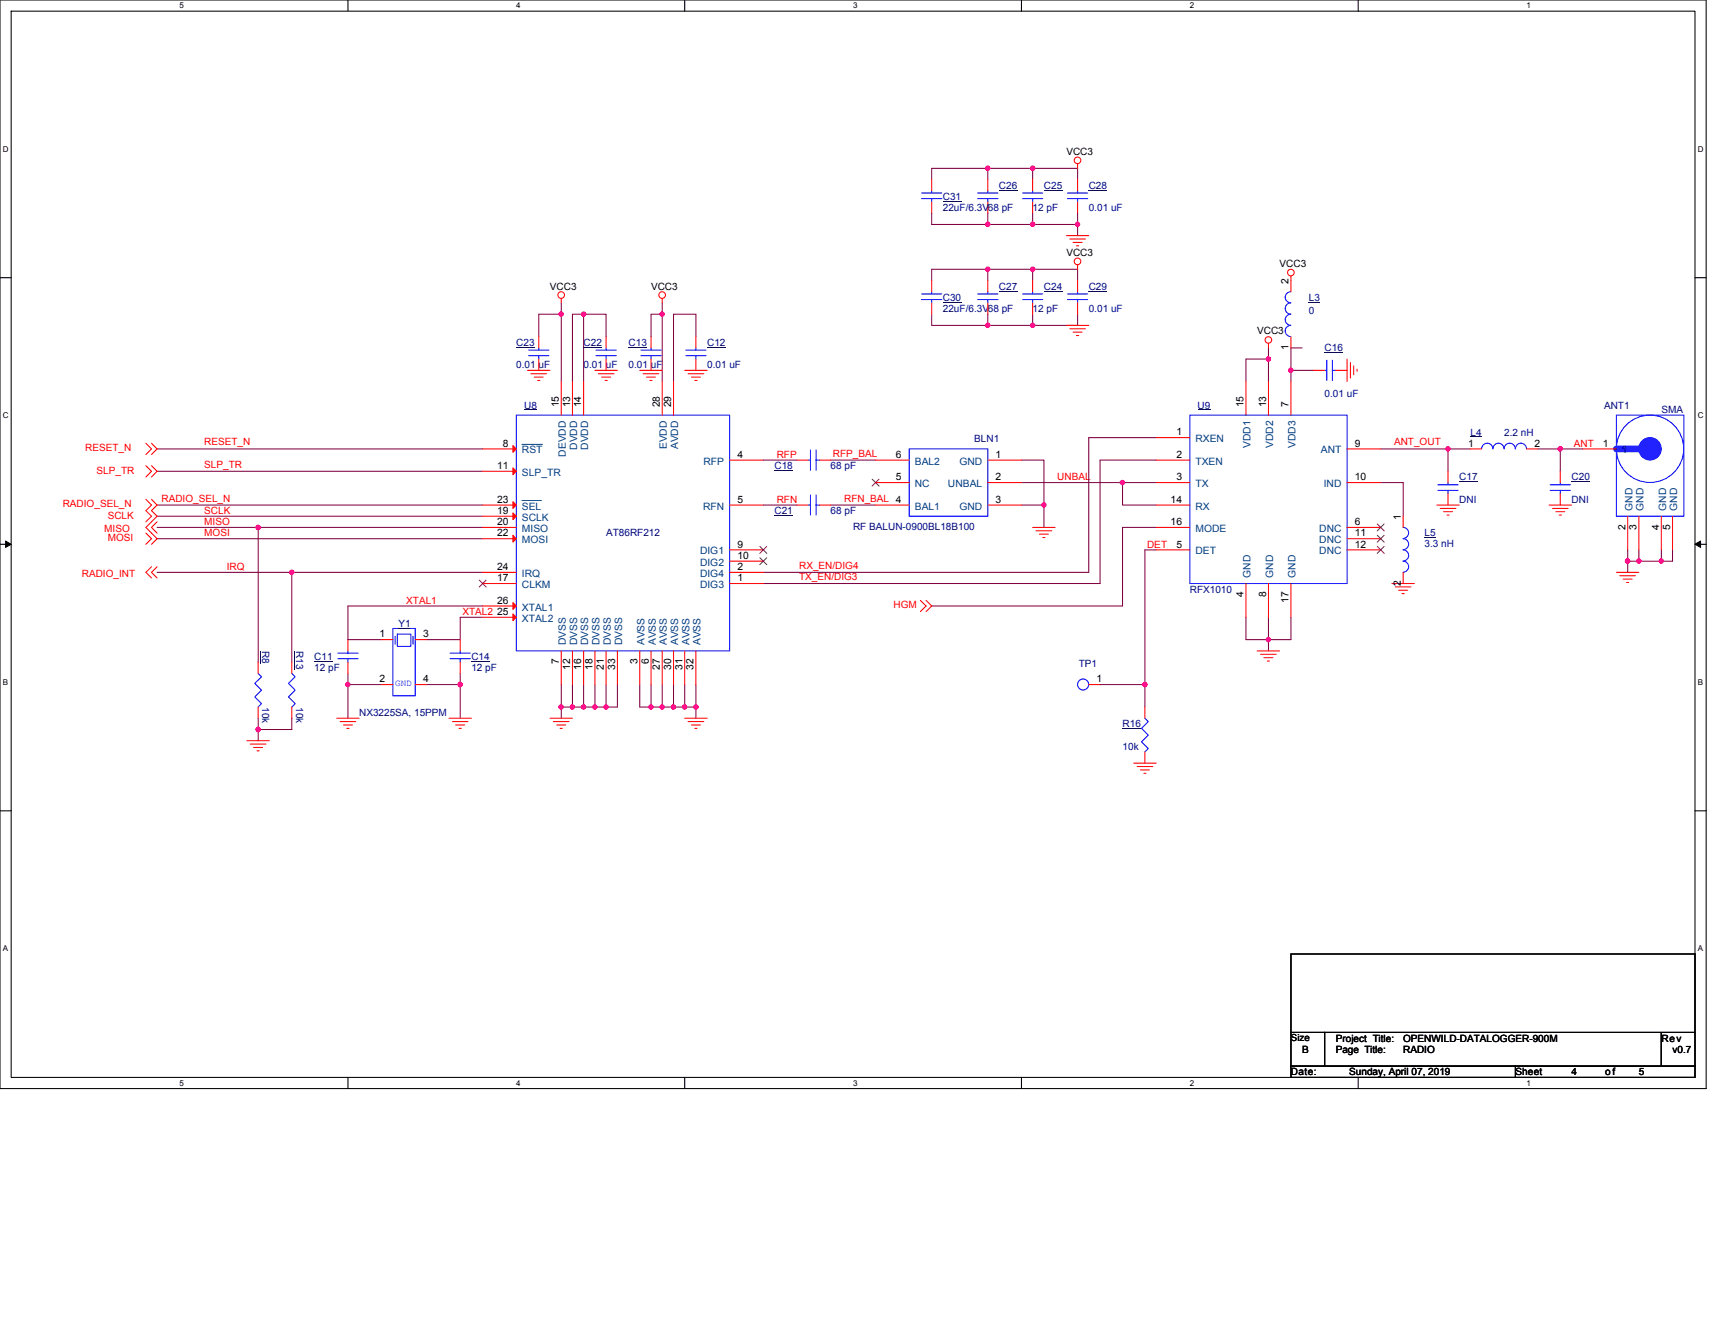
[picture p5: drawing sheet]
<svg xmlns="http://www.w3.org/2000/svg" width="279mm" height="216mm" viewBox="0 0 279 216" stroke-linecap="round" stroke-linejoin="round" font-family="sans-serif">
<path d="M0 0h278v177.4h-278zM1.8 1.8h274.3v173.8h-274.3z" fill="none" stroke="#000" stroke-width=".17"/>
<g fill="#fff">
<path d="M29.3 .2h.7v1.5h-.7z"/>
<path d="M29.3 175.7h.7v1.5h-.7z"/>
</g>
<path d="M56.7 0v1.8M56.7 175.6v1.8" fill="none" stroke="#000" stroke-width=".17"/>
<g fill="#fff">
<path d="M84.1 .2h.7v1.5h-.7z"/>
<path d="M84.1 175.7h.7v1.5h-.7z"/>
</g>
<path d="M111.5 0v1.8M111.5 175.6v1.8" fill="none" stroke="#000" stroke-width=".17"/>
<g fill="#fff">
<path d="M139 .2h.7v1.5h-.7z"/>
<path d="M139 175.7h.7v1.5h-.7z"/>
</g>
<path d="M166.4 0v1.8M166.4 175.6v1.8" fill="none" stroke="#000" stroke-width=".17"/>
<g fill="#fff">
<path d="M193.8 .2h.8v1.5h-.8z"/>
<path d="M193.8 175.7h.8v1.5h-.8z"/>
</g>
<path d="M221.3 0v1.8M221.3 175.6v1.8" fill="none" stroke="#000" stroke-width=".17"/>
<g fill="#fff">
<path d="M248.7 .2h.7v1.5h-.7z"/>
<path d="M248.7 175.7h.7v1.5h-.7z"/>
<path d="M.5 23.5h.9v1.5h-.9z"/>
<path d="M276.6 23.5h1v1.5h-1z"/>
<path d="M.5 67h.9v1.4h-.9z"/>
<path d="M276.6 67h1v1.4h-1z"/>
</g>
<path d="M0 45.3h1.8M276.1 45.3h1.9" fill="none" stroke="#000" stroke-width=".17"/>
<g fill="#fff">
<path d="M.5 110.4h.8v1.5h-.8z"/>
<path d="M276.6 110.4h.9v1.5h-.9z"/>
</g>
<path d="M0 88.7h1.8M276.1 88.7h1.9" fill="none" stroke="#000" stroke-width=".17"/>
<path d="M.9 88.2l.9 .5-.9 .5zM276.1 88.7l1-.5v1z" fill="#000" stroke="#000" stroke-width=".16"/>
<g fill="#fff">
<path d="M.5 153.8h.8v1.5h-.8z"/>
<path d="M276.6 153.8h.9v1.5h-.9z"/>
</g>
<path d="M0 132.1h1.8M276.1 132.1h1.9M210.3 155.4h65.8v12.8h-65.8zM210.3 168.2h5.5v5.5h-5.5zM210.3 173.7h36.6v1.9h-36.6zM215.8 168.2h54.9v5.5h-54.9zM246.9 173.7h29.2v1.9h-29.2zM270.7 168.2h5.4v5.5h-5.4z" fill="none" stroke="#000" stroke-width=".17"/>
<g fill="none" stroke="#800040" stroke-width=".17">
<path d="M151.8 34.7v1.9h9.1M160.9 34.7v1.9h7.3M160.9 27.4v1.9M160.9 27.4h-9.1v1.9M160.9 27.4h7.3v1.9M168.2 34.7v1.9M168.2 27.4h7.4v1.9M168.2 36.6h7.4M175.6 34.7v1.9M175.6 36.6v1.8M91.4 51.2v11M91.4 51.2h-3.6v3.7"/>
<path d="M91.4 49.4v1.8M95.1 51.2h3.6v3.7M95.1 51.2v11M95.1 51.2h-1.8v11M107.9 51.2v11M107.9 51.2h-1.8v3.7M107.9 49.4v1.8M113.4 54.9v-3.7h-3.7v11M151.8 51.2v1.8h9.1M160.9 43.9v1.8M160.9 43.9h-9.1v1.8M160.9 43.9h7.3v1.8"/>
<path d="M160.9 51.2v1.8h7.3M168.2 51.2v1.8M168.2 43.9h7.4v1.8M175.6 51.2v1.8h-7.4M206.7 56.7v1.8M206.7 58.5h-3.7v3.7M206.7 58.5v3.7M212.1 56.7h-1.8v3.6M25.6 73.2h53M25.6 76.8h53M124.4 75h5.4M135.3 75h7.3"/>
<path d="M166.4 75h3.7v7.3M166.4 78.6h16.5M182.9 78.6v3.7h5.5M182.9 78.6h5.5M188.4 75h-9.2v20.1h-54.8M188.4 71.3h-11v22h-53M210.3 60.3v1.9M210.3 60.3h3.7M224.9 78.6h3.7v5.5M224.9 73.2h11M235.9 73.2v3.6M235.9 73.2h3.7"/>
<path d="M250.5 73.2h3.7M254.2 73.2v3.6M254.2 73.2h3.7M25.6 93.3h21.9M25.6 85.9h16.5M25.6 82.3h53M25.6 84.1h53M25.6 87.8h53M42.1 85.9h36.5M42.1 85.9v22M47.5 93.3v14.6M47.5 93.3h31.1"/>
<path d="M78.6 98.7h-21.9v5.5h5.5M124.4 82.3h5.4M135.3 82.3h7.3M166.4 82.3h3.7M170.1 82.3v3.6M188.4 85.9h-5.5v12.8h-31.1M188.4 89.6h-1.9v21.9M265.2 91.4v1.9M265.2 89.6v1.8M265.2 91.4h1.8M267 91.4h3.7M267 89.6v1.8"/>
<path d="M270.7 89.6v1.8M272.5 89.6v1.8h-1.8M42.1 117v1.9M42.1 118.9v1.8M47.5 117v1.9h-5.4M56.7 111.5v5.5M56.7 111.5h5.5M56.7 109.7v1.8M69.5 111.5h5.5v5.5M75 109.7v1.8M78.6 100.6h-3.6v3.6h-5.5M91.4 115.2h1.9"/>
<path d="M91.4 111.5v3.7M91.4 115.2v1.8M93.3 111.5v3.7h1.8M95.1 111.5v3.7M95.1 115.2h1.8M96.9 111.5v3.7M96.9 115.2h1.8M98.7 111.5v3.7M100.6 111.5v3.7h-1.9M104.2 111.5v3.7h1.9M106.1 111.5v3.7M106.1 115.2h1.8"/>
<path d="M107.9 111.5v3.7M107.9 115.2h1.8M109.7 111.5v3.7h3.7M111.5 111.5v3.7M113.4 111.5v3.7M113.4 115.2v1.8M179.2 111.5h7.3M186.5 111.5v3.7M203 100.6v3.6h3.7M206.7 100.6v3.6M206.7 104.2v1.9M210.3 100.6v3.6h-3.6"/>
</g>
<g fill="#f0f" stroke="#f0f" stroke-width=".17">
<circle cx="168.2" cy="43.9" r=".36"/>
<circle cx="160.9" cy="43.9" r=".35"/>
<circle cx="168.2" cy="53" r=".36"/>
<circle cx="160.9" cy="53" r=".35"/>
<circle cx="160.9" cy="27.4" r=".36"/>
<circle cx="160.9" cy="36.6" r=".36"/>
<circle cx="168.2" cy="27.4" r=".36"/>
<circle cx="175.5" cy="36.6" r=".36"/>
<circle cx="168.2" cy="36.6" r=".36"/>
<circle cx="107.9" cy="115.2" r=".35"/>
<circle cx="106.1" cy="115.2" r=".35"/>
<circle cx="91.4" cy="115.2" r=".36"/>
<circle cx="98.7" cy="115.2" r=".35"/>
<circle cx="96.9" cy="115.2" r=".35"/>
<circle cx="95.1" cy="115.2" r=".36"/>
<circle cx="93.2" cy="115.2" r=".35"/>
<circle cx="182.9" cy="78.6" r=".36"/>
<circle cx="56.7" cy="111.5" r=".35"/>
<circle cx="75" cy="111.5" r=".35"/>
<circle cx="170.1" cy="82.3" r=".36"/>
<circle cx="91.4" cy="51.2" r=".36"/>
<circle cx="107.9" cy="51.2" r=".35"/>
<circle cx="113.4" cy="115.2" r=".36"/>
<circle cx="95.1" cy="51.2" r=".36"/>
<circle cx="111.5" cy="115.2" r=".35"/>
<circle cx="109.7" cy="115.2" r=".36"/>
<circle cx="206.6" cy="58.5" r=".36"/>
<circle cx="210.3" cy="60.3" r=".36"/>
<circle cx="206.6" cy="104.2" r=".36"/>
<circle cx="47.5" cy="93.2" r=".35"/>
<circle cx="186.5" cy="111.5" r=".36"/>
<circle cx="235.9" cy="73.1" r=".36"/>
<circle cx="254.2" cy="73.1" r=".36"/>
<circle cx="270.6" cy="91.4" r=".36"/>
<circle cx="267" cy="91.4" r=".36"/>
<circle cx="265.2" cy="91.4" r=".36"/>
<circle cx="42" cy="118.8" r=".36"/>
<circle cx="42" cy="85.9" r=".36"/>
</g>
<g fill="none" stroke="#f00" stroke-width=".17">
<path d="M173.7 38.4h3.7M174.3 38.9h2.5M174.8 39.5h1.5M175.6 26.7v.7M175.6 29.3v1.8M175.6 32.9v1.8M91.4 48.6v.8M107.9 48.6v.8M173.7 53h3.7M174.3 53.6h2.5M174.8 54.1h1.5M175.4 40h.3"/>
<path d="M175.4 54.7h.3M175.6 43.2v.7M206.7 55.9v.8M210.3 45v.7M219.5 58.5v3.7M220 59.1v2.5M220.5 59.6v1.5M23.8 75.9l.9 .9-.9 .9M23.8 72.2l.9 1-.9 .9M24.7 75.9l.9 .9-.9 .9M24.7 72.2l.9 1-.9 .9M85.9 60.3h3.7"/>
<path d="M86.5 60.9h2.5M87 61.4h1.5M87.6 62h.3M96.9 60.3h3.7M97.5 60.9h2.5M98 61.4h1.5M98.6 62h.3M104.2 60.3h3.7M104.8 60.9h2.5M105.3 61.4h1.5M105.9 62h.3M111.5 60.3h3.7"/>
<path d="M112.1 60.9h2.6M112.6 61.4h1.5M113.2 62h.4M129.8 75h1.9M133.5 75h1.8M221.1 60.2v.3M23.8 81.4l.9 .9-.9 .9 .9 .9-.9 .9M23.8 86.9l.9 .9-.9 .9M24.7 92.4l-.9 .9 .9 .9M24.7 81.4l.9 .9-.9 .9 .9 .9-1.8 1.8 1.8 1.9-.9 .9M25.6 92.4l-.9 .9 .9 .9M25.6 85l-.9 .9 .9 1"/>
<path d="M149.9 97.8l1 .9-1 1M150.9 97.8l.9 .9-.9 1M168.2 85.9h3.7M168.8 86.5h2.5M169.3 87h1.5M169.9 87.6h.3M226.8 95.1h3.6M227.3 95.6h2.6M227.9 96.2h1.4M228.4 96.7h.4M234.1 82.3h3.6M234.6 82.8h2.6"/>
<path d="M235.2 83.4h1.4M235.7 83.9h.4M252.4 82.3h3.6M252.9 82.8h2.6M253.5 83.4h1.4M254 83.9h.4M263.3 93.3h3.7M263.9 93.8h2.5M264.4 94.4h1.5M265 94.9h.3M54.9 117h3.6M55.4 117.6h2.6"/>
<path d="M55.9 118.1h1.5M56.5 118.7h.4M73.2 117h3.6M73.7 117.6h2.5M74.2 118.1h1.5M74.8 118.7h.4M89.6 117h3.7M90.1 117.6h2.6M90.7 118.1h1.5M91.2 118.7h.4M111.5 117h3.7M112.1 117.6h2.6"/>
<path d="M112.6 118.1h1.5M113.2 118.7h.4M204.8 106.1h3.7M205.4 106.6h2.5M205.9 107.2h1.5M206.5 107.7h.3M40.2 120.7h3.7M40.8 121.2h2.5M41.3 121.8h1.5M41.9 122.3h.3M184.7 124.4h3.7M185.3 124.9h2.5"/>
<path d="M185.8 125.5h1.5M186.4 126h.3"/>
<circle cx="175.5" cy="26.1" r=".54"/>
<circle cx="91.4" cy="48.1" r=".54"/>
<circle cx="107.9" cy="48.1" r=".54"/>
<circle cx="175.5" cy="42.6" r=".54"/>
<circle cx="206.6" cy="55.4" r=".54"/>
<circle cx="210.3" cy="44.4" r=".54"/>
</g>
<path d="M173.9 32.4h3.3M173.9 31.5h3.3M175.6 31.1v.4M175.6 32.4v.5M131.7 75h.3M132 73.3v3.3M132.9 73.3v3.3M132.9 75h.6M228.6 85.9a.91 .91 0 0 1 .9 .9 .91 .91 0 0 1-.9 1 .91 .91 0 0 1 .9 .9 .91 .91 0 0 1-.9 .9M228.6 89.6a.91 .91 0 0 1 .9 .9 .91 .91 0 0 1-.9 .9 .91 .91 0 0 1 .9 .9 .91 .91 0 0 1-.9 .9" fill="none" stroke="#00f" stroke-width=".17"/>
<path d="M177.4 31h3M126.2 76.7h3" fill="none" stroke="#000080" stroke-width=".16"/>
<path d="M232.1 87.6h1.8v.1h-1.8z" fill="#000080"/>
<g fill="none" stroke="#f00" stroke-width=".17">
<path d="M151.8 45.7v1.8M151.8 49.4v1.8M188.4 71.3h5.4M188.4 75h5.4M188.4 78.6h5.4M203 62.2v5.4M206.7 62.2v5.4M210.3 62.2v5.4M219.5 73.2h5.4M219.5 78.6h5.4M129.8 82.3h1.9M133.5 82.3h1.8"/>
<path d="M188.4 89.6h5.4M188.4 82.3h5.4M188.4 85.9h5.4M203 95.1v5.5M206.7 95.1v5.5M210.3 95.1v5.5M219.5 85.9h5.4M219.5 87.8h5.4M219.5 89.6h5.4M228.6 84.1v1.8M228.6 93.3v1.8"/>
</g>
<g fill="none" stroke="#00f" stroke-width=".17">
<path d="M150.1 48.8h3.3M150.1 47.9h3.3M151.8 47.5v.4M151.8 48.8v.6M193.8 67.6h25.7v27.5h-25.7zM131.7 82.3h.3M132 80.6v3.3M132.9 80.6v3.3M132.9 82.3h.6M64 102.4h3.6v11h-3.6zM64.4 103.7v1.3M64.7 103.3h2.2v2h-2.2z"/>
<path d="M67.3 103.7v1.3"/>
</g>
<path d="M153.6 49.3h3M195.1 66.8h2.1M126.2 84h3" fill="none" stroke="#000080" stroke-width=".16"/>
<path d="M224.4 85.4l1.1 1.1M224.4 87.2l1.1 1.1M224.4 89l1.1 1.2M225.5 85.4l-1.1 1.1M225.5 87.2l-1.1 1.1M225.5 89l-1.1 1.2" fill="none" stroke="#804000" stroke-width=".16"/>
<path d="M64.9 102.4h2v.1h-2z" fill="#000080"/>
<path d="M98.7 54.9v1.8M98.7 58.5v1.8M175.6 45.7v1.8M175.6 49.4v1.8M47.5 107.9v1.8M47.5 115.2v1.8M62.2 104.2h1.8M62.2 111.5h1.8M67.6 111.5h1.9M67.6 104.2h1.9" fill="none" stroke="#f00" stroke-width=".17"/>
<g fill="none" stroke="#00f" stroke-width=".17">
<path d="M97.1 58h3.3M97.1 57h3.3M98.7 56.7v.3M98.7 58v.5M173.9 48.8h3.3M173.9 47.9h3.3M175.6 47.5v.4M175.6 48.8v.6M241.4 73.1a.91 .91 0 0 1 .9-.9 .91 .91 0 0 1 .9 .9M243.2 73.1a.9 .9 0 0 1 .9-.9 .9 .9 0 0 1 .9 .9M245 73.1a.91 .91 0 0 1 1-.9 .91 .91 0 0 1 .9 .9M246.9 73.1a.9 .9 0 0 1 .9-.9 .9 .9 0 0 1 .9 .9"/>
<path d="M47.5 109.7l.6 .6-1.1 1.1 1.1 1.1-1.1 1.1 1.1 1.1-.6 .5"/>
</g>
<path d="M95.1 56.6h3M177.4 47.4h3M48 106.1v3" fill="none" stroke="#000080" stroke-width=".16"/>
<path d="M239.6 71.1h1.8v.2h-1.8z" fill="#000080"/>
<path d="M239.6 73.2h1.8M248.7 73.2h1.8" fill="none" stroke="#f00" stroke-width=".17"/>
<path d="M210.3 53a.91 .91 0 0 0-.9 .9 .91 .91 0 0 0 .9 .9M210.3 49.4a.92 .92 0 0 0-.9 .9 .92 .92 0 0 0 .9 .9 .9 .9 0 0 0-.9 .9 .9 .9 0 0 0 .9 .9M210.3 47.5a.9 .9 0 0 0-.9 .9 .9 .9 0 0 0 .9 .9" fill="none" stroke="#00f" stroke-width=".17"/>
<path d="M213.2 49.2h1.9v.1h-1.9z" fill="#000080"/>
<g fill="none" stroke="#f00" stroke-width=".17">
<path d="M151.8 29.3v1.8M151.8 32.9v1.8M160.9 29.3v1.8M160.9 32.9v1.8M168.2 29.3v1.8M168.2 32.9v1.8M87.8 54.9v1.8M87.8 58.5v1.8M106.1 54.9v1.8M106.1 58.5v1.8M113.4 54.9v1.8M113.4 58.5v1.8"/>
<path d="M160.9 45.7v1.8M160.9 49.4v1.8M168.2 45.7v1.8M168.2 49.4v1.8M210.3 54.9v1.8M210.3 45.7v1.8M78.6 73.2h5.5M78.6 76.8h5.5M91.4 62.2v5.4M93.3 62.2v5.4M95.1 62.2v5.4M107.9 62.2v5.4"/>
<path d="M109.7 62.2v5.4M118.9 75h5.5M142.6 78.6h5.5M142.6 75h5.5M160.9 75h5.5M160.9 78.6h5.5M214 60.3h1.8M217.6 60.3h1.9M235.9 76.8v1.8M254.2 76.8v1.8M257.9 73.2h5.4M78.6 95.1h5.5"/>
<path d="M78.6 84.1h5.5M78.6 85.9h5.5M78.6 87.8h5.5M78.6 82.3h5.5M78.6 93.3h5.5M78.6 98.7h5.5M118.9 95.1h5.5M118.9 93.3h5.5M118.9 82.3h5.5M118.9 89.6h5.5M118.9 91.4h5.5M142.6 82.3h5.5"/>
<path d="M160.9 82.3h5.5M235.9 80.5v1.8M254.2 80.5v1.8M265.2 84.1v5.5M267 84.1v5.5M270.7 84.1v5.5M272.5 84.1v5.5M42.1 107.9v1.8M42.1 115.2v1.8M56.7 104.2v1.9M56.7 107.9v1.8M75 104.2v1.9"/>
<path d="M75 107.9v1.8M78.6 100.6h5.5M91.4 106.1v5.4M93.3 106.1v5.4M95.1 106.1v5.4M96.9 106.1v5.4M98.7 106.1v5.4M100.6 106.1v5.4M104.2 106.1v5.4M106.1 106.1v5.4M107.9 106.1v5.4M109.7 106.1v5.4"/>
<path d="M111.5 106.1v5.4M113.4 106.1v5.4M177.4 111.5h1.8M186.5 115.2v1.8M186.5 122.5v1.9"/>
</g>
<g fill="none" stroke="#00f" stroke-width=".17">
<path d="M150.1 32.4h3.3M150.1 31.5h3.3M151.8 31.1v.4M151.8 32.4v.5M159.3 32.4h3.3M159.3 31.5h3.3M160.9 31.1v.4M160.9 32.4v.5M166.6 32.4h3.3M166.6 31.5h3.3M168.2 31.1v.4M168.2 32.4v.5"/>
<path d="M86.1 58h3.3M86.1 57h3.3M87.8 56.7v.3M87.8 58v.5M104.4 58h3.3M104.4 57h3.3M106.1 56.7v.3M106.1 58v.5M111.7 58h3.3M111.7 57h3.3M113.4 56.7v.3M113.4 58v.5"/>
<path d="M159.3 48.8h3.3M159.3 47.9h3.3M160.9 47.5v.4M160.9 48.8v.6M166.6 48.8h3.3M166.6 47.9h3.3M168.2 47.5v.4M168.2 48.8v.6M216.2 58.7v3.3M217.1 58.7v3.3M84.1 67.6h34.8v38.5h-34.8zM148.1 73.2h12.8v10.9h-12.8z"/>
<path d="M215.8 60.3h.4M217.1 60.3h.5M234.3 79.9h3.3M234.3 79h3.3M235.9 78.6v.4M235.9 79.9v.6M252.5 79.9h3.3M252.5 79h3.3M254.2 78.6v.4M254.2 79.9v.6M263.3 67.6h11v16.5h-11zM42.1 109.7l.5 .6-1.1 1.1 1.1 1.1-1.1 1.1 1.1 1.1-.5 .5"/>
<path d="M55 107.3h3.3M55 106.4h3.3M56.7 106.1v.3M56.7 107.3v.6M73.3 107.3h3.3M73.3 106.4h3.3M75 106.1v.3M75 107.3v.6M186.5 117l.6 .6-1.1 1.1 1.1 1.1-1.1 1.1 1.1 1.1-.6 .5"/>
<circle cx="268.8" cy="73.1" r="5.5"/>
<circle cx="176.5" cy="111.5" r=".9"/>
</g>
<circle cx="268.8" cy="73.1" r="1.82" fill="#00f" stroke="#00f" stroke-width=".17"/>
<path d="M263.3 73.2h3.7" fill="none" stroke="#00f" stroke-width="1.1"/>
<g fill="none" stroke="#000080" stroke-width=".16">
<path d="M153.6 32.8h3M162.8 31h3M170.1 31h3M84.1 56.6h3M102.4 56.6h3M115.2 56.6h3M162.8 47.4h3M170.1 47.4h3M215.8 57.5h3M85.4 66.8h2.1M237.7 78.5h3M256 78.5h3"/>
<path d="M42.5 106.1v2.1M51.2 107.8h3M76.8 107.8h3M182.9 118.7h3"/>
</g>
<path d="M142.1 78.1l1.1 1.1M143.2 78.1l-1.1 1.1M78.1 94.5l1.1 1.2M79.2 94.5l-1.1 1.2M123.8 89l1.1 1.2M123.8 90.9l1.1 1.1M124.9 89l-1.1 1.2M124.9 90.9l-1.1 1.1" fill="none" stroke="#804000" stroke-width=".16"/>
<g fill="#f00" stroke="#f00" stroke-width=".17">
<path d="M83.6 72.6l.5 .6-.5 .5z"/>
<path d="M83.6 76.2l.5 .6-.5 .5z"/>
<path d="M83.6 83.6l.5 .5-.5 .6z"/>
<path d="M83.6 87.2l.5 .6-.5 .5z"/>
<path d="M83.6 81.7l.5 .6-.5 .5z"/>
<path d="M83.6 100l.5 .6-.5 .5z"/>
<path d="M83.6 98.2l.5 .5-.5 .6z"/>
</g>
<path d="M85 72.4h3.4M85 81.6h3.2" fill="none" stroke="#004080" stroke-width=".16"/>
<g fill="#f0f" stroke="#f0f" stroke-width=".17">
<circle cx="168.2" cy="43.9" r=".36"/>
<circle cx="160.9" cy="43.9" r=".35"/>
<circle cx="168.2" cy="53" r=".36"/>
<circle cx="160.9" cy="53" r=".35"/>
<circle cx="160.9" cy="27.4" r=".36"/>
<circle cx="160.9" cy="36.6" r=".36"/>
<circle cx="168.2" cy="27.4" r=".36"/>
<circle cx="175.5" cy="36.6" r=".36"/>
<circle cx="168.2" cy="36.6" r=".36"/>
<circle cx="107.9" cy="115.2" r=".35"/>
<circle cx="106.1" cy="115.2" r=".35"/>
<circle cx="91.4" cy="115.2" r=".36"/>
<circle cx="98.7" cy="115.2" r=".35"/>
<circle cx="96.9" cy="115.2" r=".35"/>
<circle cx="95.1" cy="115.2" r=".36"/>
<circle cx="93.2" cy="115.2" r=".35"/>
<circle cx="182.9" cy="78.6" r=".36"/>
<circle cx="56.7" cy="111.5" r=".35"/>
<circle cx="75" cy="111.5" r=".35"/>
<circle cx="170.1" cy="82.3" r=".36"/>
<circle cx="91.4" cy="51.2" r=".36"/>
<circle cx="107.9" cy="51.2" r=".35"/>
<circle cx="113.4" cy="115.2" r=".36"/>
<circle cx="95.1" cy="51.2" r=".36"/>
<circle cx="111.5" cy="115.2" r=".35"/>
<circle cx="109.7" cy="115.2" r=".36"/>
<circle cx="206.6" cy="58.5" r=".36"/>
<circle cx="210.3" cy="60.3" r=".36"/>
<circle cx="206.6" cy="104.2" r=".36"/>
<circle cx="47.5" cy="93.2" r=".35"/>
<circle cx="186.5" cy="111.5" r=".36"/>
<circle cx="235.9" cy="73.1" r=".36"/>
<circle cx="254.2" cy="73.1" r=".36"/>
<circle cx="270.6" cy="91.4" r=".36"/>
<circle cx="267" cy="91.4" r=".36"/>
<circle cx="265.2" cy="91.4" r=".36"/>
<circle cx="42" cy="118.8" r=".36"/>
<circle cx="42" cy="85.9" r=".36"/>
</g>
<g font-size="1.7">
<text x="209.9" y="46.3" transform="rotate(-90 209.9 46.3)">2</text>
<text x="209.9" y="57.1" transform="rotate(-90 209.9 57.1)">1</text>
<text x="91.1" y="66.4" transform="rotate(-90 91.1 66.4)">15</text>
<text x="92.9" y="66.4" transform="rotate(-90 92.9 66.4)">13</text>
<text x="94.7" y="66.4" transform="rotate(-90 94.7 66.4)">14</text>
<text x="107.5" y="66.4" transform="rotate(-90 107.5 66.4)">28</text>
<text x="109.3" y="66.4" transform="rotate(-90 109.3 66.4)">29</text>
<text x="191.6" y="70.9">1</text>
<text x="202.6" y="66.4" transform="rotate(-90 202.6 66.4)">15</text>
<text x="206.3" y="66.4" transform="rotate(-90 206.3 66.4)">13</text>
<text x="209.9" y="66.4" transform="rotate(-90 209.9 66.4)">7</text>
<text x="81" y="76.4">11</text>
<text x="81.9" y="72.8">8</text>
<text x="120.1" y="74.6">4</text>
<text x="145.9" y="74.6">6</text>
<text x="162.2" y="74.6">1</text>
<text x="191.6" y="74.6">2</text>
<text x="220.7" y="72.8">9</text>
<text x="239.2" y="72.8">1</text>
<text x="250" y="72.8">2</text>
<text x="261.1" y="72.8">1</text>
<text x="81" y="81.9">23</text>
<text x="81" y="83.7">19</text>
<text x="120.1" y="81.9">5</text>
<text x="145.9" y="78.3">5</text>
<text x="162.2" y="78.3">2</text>
<text x="162.2" y="81.9">3</text>
<text x="190.7" y="81.9">14</text>
<text x="191.6" y="78.3">3</text>
<text x="220.7" y="78.3">10</text>
<text x="81" y="85.6">20</text>
<text x="81" y="87.4">22</text>
<text x="120.1" y="89.2">9</text>
<text x="190.7" y="85.6">16</text>
<text x="191.6" y="89.2">5</text>
<text x="220.7" y="85.6">6</text>
<text x="220.7" y="87.4">11</text>
<text x="220.7" y="89.2">12</text>
<text x="228.2" y="84.7" transform="rotate(-90 228.2 84.7)">1</text>
<text x="264.8" y="86.3" transform="rotate(-90 264.8 86.3)">2</text>
<text x="266.6" y="86.3" transform="rotate(-90 266.6 86.3)">3</text>
<text x="270.3" y="86.3" transform="rotate(-90 270.3 86.3)">4</text>
<text x="272.1" y="86.3" transform="rotate(-90 272.1 86.3)">5</text>
<text x="81" y="94.7">17</text>
<text x="81" y="92.9">24</text>
<text x="120.1" y="94.7">1</text>
<text x="120.1" y="92.9">2</text>
<text x="120.1" y="91.1">10</text>
<text x="228.2" y="95.5" transform="rotate(-90 228.2 95.5)">2</text>
<text x="81" y="100.2">25</text>
<text x="81" y="98.4">26</text>
<text x="202.6" y="97.3" transform="rotate(-90 202.6 97.3)">4</text>
<text x="206.3" y="97.3" transform="rotate(-90 206.3 97.3)">8</text>
<text x="209.9" y="98.2" transform="rotate(-90 209.9 98.2)">17</text>
<text x="61.8" y="103.8">1</text>
<text x="68.9" y="103.8">3</text>
<text x="61.8" y="111.2">2</text>
<text x="68.9" y="111.2">4</text>
<text x="91.1" y="108.3" transform="rotate(-90 91.1 108.3)">7</text>
<text x="92.9" y="109.2" transform="rotate(-90 92.9 109.2)">12</text>
<text x="94.7" y="109.2" transform="rotate(-90 94.7 109.2)">16</text>
<text x="96.5" y="109.2" transform="rotate(-90 96.5 109.2)">18</text>
<text x="98.4" y="109.2" transform="rotate(-90 98.4 109.2)">21</text>
<text x="100.2" y="109.2" transform="rotate(-90 100.2 109.2)">33</text>
<text x="103.8" y="108.3" transform="rotate(-90 103.8 108.3)">3</text>
<text x="105.7" y="108.3" transform="rotate(-90 105.7 108.3)">6</text>
<text x="107.5" y="109.2" transform="rotate(-90 107.5 109.2)">27</text>
<text x="109.3" y="109.2" transform="rotate(-90 109.3 109.2)">30</text>
<text x="111.2" y="109.2" transform="rotate(-90 111.2 109.2)">31</text>
<text x="113" y="109.2" transform="rotate(-90 113 109.2)">32</text>
<text x="178.6" y="111.2">1</text>
</g>
<g font-size="1.7" fill="#004080">
<text x="85" y="73.9">RST</text>
<text x="85" y="77.5">SLP_TR</text>
<text x="92.2" y="74.4" transform="rotate(-90 92.2 74.4)">DEVDD</text>
<text x="94" y="73.3" transform="rotate(-90 94 73.3)">DVDD</text>
<text x="95.8" y="73.3" transform="rotate(-90 95.8 73.3)">DVDD</text>
<text x="108.6" y="73.2" transform="rotate(-90 108.6 73.2)">EVDD</text>
<text x="110.5" y="73.2" transform="rotate(-90 110.5 73.2)">AVDD</text>
<text x="114.6" y="75.7">RFP</text>
<text x="149" y="75.7">BAL2</text>
<text x="156.3" y="75.7">GND</text>
<text x="194.8" y="72.1">RXEN</text>
<text x="194.8" y="75.7">TXEN</text>
<text x="203.8" y="73" transform="rotate(-90 203.8 73)">VDD1</text>
<text x="207.4" y="73" transform="rotate(-90 207.4 73)">VDD2</text>
<text x="211.1" y="73" transform="rotate(-90 211.1 73)">VDD3</text>
<text x="215.2" y="73.9">ANT</text>
<text x="264.2" y="73.9">1</text>
<text x="85" y="83">SEL</text>
<text x="114.5" y="83">RFN</text>
<text x="149" y="83">BAL1</text>
<text x="149" y="79.4">NC</text>
<text x="154.4" y="79.4">UNBAL</text>
<text x="156.3" y="83">GND</text>
<text x="194.8" y="79.4">TX</text>
<text x="194.8" y="83">RX</text>
<text x="215.7" y="79.4">IND</text>
<text x="265.9" y="83.2" transform="rotate(-90 265.9 83.2)">GND</text>
<text x="267.8" y="83.2" transform="rotate(-90 267.8 83.2)">GND</text>
<text x="271.4" y="83.2" transform="rotate(-90 271.4 83.2)">GND</text>
<text x="273.2" y="83.2" transform="rotate(-90 273.2 83.2)">GND</text>
<text x="85" y="84.9">SCLK</text>
<text x="85" y="86.7">MISO</text>
<text x="85" y="88.5">MOSI</text>
<text x="194.8" y="86.7">MODE</text>
<text x="214.9" y="86.7">DNC</text>
<text x="214.9" y="88.5">DNC</text>
<text x="85" y="95.8">CLKM</text>
<text x="85" y="94">IRQ</text>
<text x="114" y="95.8">DIG3</text>
<text x="114" y="94">DIG4</text>
<text x="114" y="90.3">DIG1</text>
<text x="114" y="92.2">DIG2</text>
<text x="194.8" y="90.3">DET</text>
<text x="203.8" y="94.2" transform="rotate(-90 203.8 94.2)">GND</text>
<text x="207.4" y="94.2" transform="rotate(-90 207.4 94.2)">GND</text>
<text x="211.1" y="94.2" transform="rotate(-90 211.1 94.2)">GND</text>
<text x="214.9" y="90.3">DNC</text>
<text x="85" y="101.3">XTAL2</text>
<text x="85" y="99.5">XTAL1</text>
<text x="92.2" y="105.2" transform="rotate(-90 92.2 105.2)">DVSS</text>
<text x="94" y="105.2" transform="rotate(-90 94 105.2)">DVSS</text>
<text x="95.8" y="105.2" transform="rotate(-90 95.8 105.2)">DVSS</text>
<text x="97.7" y="105.2" transform="rotate(-90 97.7 105.2)">DVSS</text>
<text x="99.5" y="105.2" transform="rotate(-90 99.5 105.2)">DVSS</text>
<text x="101.3" y="105.2" transform="rotate(-90 101.3 105.2)">DVSS</text>
<text x="105" y="105.2" transform="rotate(-90 105 105.2)">AVSS</text>
<text x="106.8" y="105.2" transform="rotate(-90 106.8 105.2)">AVSS</text>
<text x="108.6" y="105.2" transform="rotate(-90 108.6 105.2)">AVSS</text>
<text x="110.5" y="105.2" transform="rotate(-90 110.5 105.2)">AVSS</text>
<text x="112.3" y="105.2" transform="rotate(-90 112.3 105.2)">AVSS</text>
<text x="114.1" y="105.2" transform="rotate(-90 114.1 105.2)">AVSS</text>
</g>
<g font-size="1.6">
<text x="173.7" y="25.3">VCC3</text>
<text x="173.7" y="41.7">VCC3</text>
<text x="89.6" y="47.2">VCC3</text>
<text x="106.1" y="47.2">VCC3</text>
<text x="208.5" y="43.5">VCC3</text>
<text x="204.8" y="54.5">VCC3</text>
<text x="210.3" y="169.7">Size</text>
<text x="212.1" y="171.6">B</text>
<text x="217.6" y="169.7">Project Title:</text>
<text x="217.6" y="171.6">Page Title:</text>
<text x="228.6" y="171.6">RADIO</text>
<text x="228.6" y="169.7">OPENWILD-DATALOGGER-900M</text>
<text x="270.7" y="169.7">Rev</text>
<text x="272.5" y="171.6">v0.7</text>
<text x="210.3" y="175.2">Date:</text>
<text x="219.8" y="175.2">Sunday, April 07, 2019</text>
<text x="246.9" y="175.2">Sheet</text>
<text x="256" y="175.2">4</text>
<text x="261.5" y="175.2">of</text>
<text x="267" y="175.2">5</text>
</g>
<g font-size="1.6" fill="#000080">
<text x="153.6" y="32.6">C31</text>
<text x="153.6" y="34.4">22uF/6.3V68 pF</text>
<text x="162.8" y="30.7">C26</text>
<text x="168.2" y="34.4">12 pF</text>
<text x="170.1" y="30.7">C25</text>
<text x="177.4" y="30.7">C28</text>
<text x="177.4" y="34.4">0.01 uF</text>
<text x="162.8" y="47.2">C27</text>
<text x="170.1" y="47.2">C24</text>
<text x="177.4" y="47.2">C29</text>
<text x="153.6" y="49">C30</text>
<text x="153.6" y="50.8">22uF/6.3V68 pF</text>
<text x="168.2" y="50.8">12 pF</text>
<text x="177.4" y="50.8">0.01 uF</text>
<text x="213.2" y="49">L3</text>
<text x="213.2" y="51.2">0</text>
<text x="84.1" y="56.3">C23</text>
<text x="84.1" y="60">0.01 uF</text>
<text x="95.1" y="56.3">C22</text>
<text x="95.1" y="60">0.01 uF</text>
<text x="102.4" y="56.3">C13</text>
<text x="102.4" y="60">0.01 uF</text>
<text x="115.2" y="56.3">C12</text>
<text x="115.2" y="60">0.01 uF</text>
<text x="215.8" y="57.3">C16</text>
<text x="215.8" y="64.7">0.01 uF</text>
<text x="85.4" y="66.6">U8</text>
<text x="195.1" y="66.6">U9</text>
<text x="239.6" y="71">L4</text>
<text x="245" y="71">2.2 nH</text>
<text x="261.3" y="66.6">ANT1</text>
<text x="270.7" y="67.3">SMA</text>
<text x="126.2" y="76.5">C18</text>
<text x="135.3" y="76.5">68 pF</text>
<text x="158.7" y="72.1">BLN1</text>
<text x="126.2" y="83.8">C21</text>
<text x="135.3" y="83.8">68 pF</text>
<text x="237.7" y="78.3">C17</text>
<text x="237.7" y="81.9">DNI</text>
<text x="256" y="78.3">C20</text>
<text x="256" y="81.9">DNI</text>
<text x="98.7" y="87.4">AT86RF212</text>
<text x="139" y="86.3">RF BALUN-0900BL18B100</text>
<text x="232.1" y="87.4">L5</text>
<text x="232.1" y="89.1">3.3 nH</text>
<text x="193.8" y="96.6">RFX1010</text>
<text x="42.7" y="106.1" transform="rotate(90 42.7 106.1)">R8</text>
<text x="48.2" y="106.1" transform="rotate(90 48.2 106.1)">R13</text>
<text x="51.2" y="107.5">C11</text>
<text x="64.9" y="102.2">Y1</text>
<text x="76.8" y="107.5">C14</text>
<text x="51.2" y="109.4">12 pF</text>
<text x="76.8" y="109.4">12 pF</text>
<text x="175.7" y="108.6">TP1</text>
<text x="42.7" y="115.2" transform="rotate(90 42.7 115.2)">10k</text>
<text x="48.2" y="115.2" transform="rotate(90 48.2 115.2)">10k</text>
<text x="58.5" y="116.7">NX3225SA, 15PPM</text>
<text x="182.9" y="118.5">R16</text>
<text x="182.9" y="122.2">10k</text>
</g>
<g font-size="1.6" fill="#f00">
<text x="13.9" y="73.5">RESET_N</text>
<text x="15.7" y="77.2">SLP_TR</text>
<text x="33.3" y="72.6">RESET_N</text>
<text x="33.3" y="76.2">SLP_TR</text>
<text x="126.5" y="74.6">RFP</text>
<text x="135.7" y="74.4">RFP_BAL</text>
<text x="227.1" y="72.6">ANT_OUT</text>
<text x="256.4" y="72.8">ANT</text>
<text x="10.2" y="82.7">RADIO_SEL_N</text>
<text x="26.3" y="81.7">RADIO_SEL_N</text>
<text x="33.3" y="83.8">SCLK</text>
<text x="126.5" y="81.9">RFN</text>
<text x="137.5" y="81.7">RFN_BAL 4</text>
<text x="172.3" y="78.3">UNBAL</text>
<text x="17" y="86.7">MISO</text>
<text x="17.5" y="84.5">SCLK</text>
<text x="17.5" y="88.2">MOSI</text>
<text x="33.3" y="85.6">MISO</text>
<text x="33.3" y="87.4">MOSI</text>
<text x="186.9" y="89.2">DET</text>
<text x="13.3" y="94">RADIO_INT</text>
<text x="36.9" y="92.9">IRQ</text>
<text x="130.2" y="94.5">TX_EN/DIG3</text>
<text x="130.2" y="92.7">RX_EN/DIG4</text>
<text x="66.2" y="98.4">XTAL1</text>
<text x="75.3" y="100.2">XTAL2</text>
<text x="145.6" y="99.1">HGM</text>
</g>
<text font-size="1.5" fill="#00f" x="64.4" y="111.8">GND</text>
<g font-size="1.3">
<text x="29.3" y="1.4">5</text>
<text x="84.1" y="1.4">4</text>
<text x="139" y="1.4">3</text>
<text x="193.8" y="1.4">2</text>
<text x="248.7" y="1.4">1</text>
<text x=".5" y="24.7">D</text>
<text x="276.6" y="24.7">D</text>
<text x=".5" y="68.2">C</text>
<text x="276.6" y="68.2">C</text>
<text x=".5" y="111.6">B</text>
<text x="276.6" y="111.6">B</text>
<text x=".5" y="155">A</text>
<text x="276.6" y="155">A</text>
<text x="29.3" y="176.9">5</text>
<text x="84.1" y="176.9">4</text>
<text x="139" y="176.9">3</text>
<text x="193.8" y="176.9">2</text>
<text x="248.7" y="176.9">1</text>
</g>
</svg>
